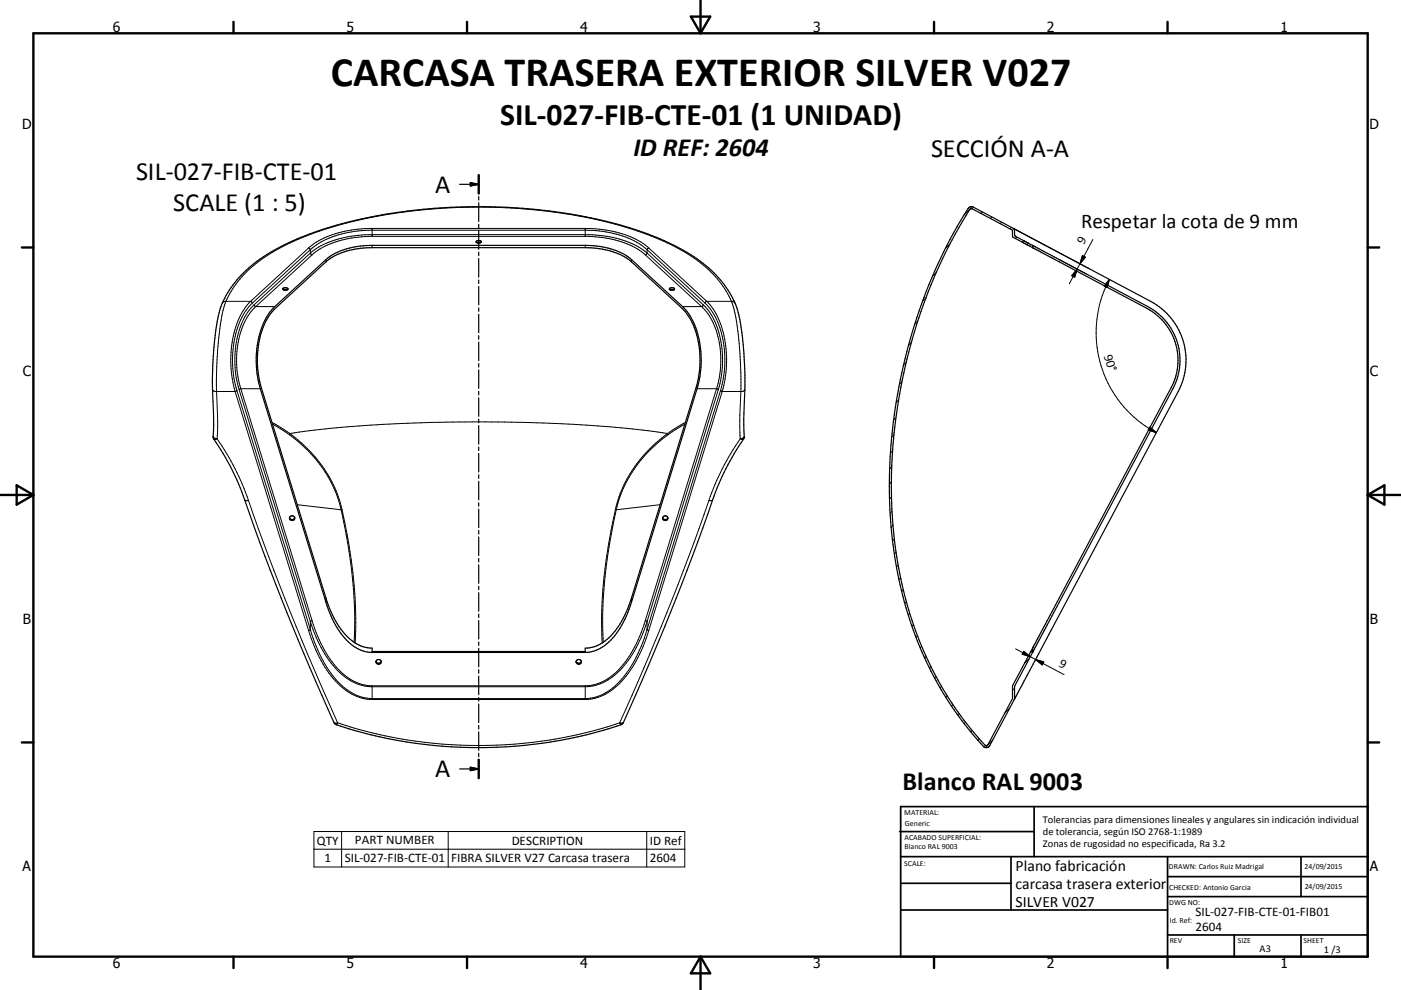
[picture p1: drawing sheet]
<svg xmlns="http://www.w3.org/2000/svg" width="420mm" height="297mm" viewBox="0 0 420 297" stroke-linecap="round" stroke-linejoin="round" font-family="sans-serif">
<g fill="none" stroke="#000" stroke-width=".36">
<path d="M137.8 55.3h5.7M141 54.8l2.5 .5-2.5 .5zM143.5 52.5v5.6M143.5 59v1M142.7 72.4l.4-.2a.73 .73 0 0 1 1.2 .5l-.3 .2a.87 .87 0 0 1-1.3-.5zM142.9 72.8h1.2M143.5 60.9v5.5M143.5 67.3v1.1M143.5 69.2v5.6M143.5 75.6v1.1M143.5 77.6v5.5M303.8 68.5l-12-6.4a1.18 1.18 0 0 0-1.6 .5 157.9 157.9 0 0 0-22 104.3 104.8 104.8 0 0 0 27.1 57.3l.7 .1 .6-.4 7.5-14"/>
<path d="M303.8 68.5l41.2 21.9a20 20 0 0 1 8.2 27.1l-49.1 92.3M303.8 68.5l.3 .4 .2 1.9 2.5 1.4M306.6 72.7h.1M306.6 72.7l-3-1.6v-2l-12.1-6.4-.4-.1a91.8 91.8 0 0 0-8.6 15.2 157.3 157.3 0 0 0-13.4 91 104.7 104.7 0 0 0 26.4 54.9h.4l.3-.3 7.4-13.8v-3.8l5.4-10.3M306.6 72.7l1.4 .7M306.8 72.2l-.2 .5M306.8 72.2h.1M306.9 72.2l1.3 .7M308 73.4l1.6 .9M308.2 72.9l-.2 .5M308.2 72.9l1.4 .7M308.2 72.9h.1"/>
<path d="M309.6 73.6l34.5 18.4a18.2 18.2 0 0 1 7.5 24.6l-42 79.1M309.6 73.6v.7M309.6 74.3h.1M309.7 74.3l34.1 18.2a17.6 17.6 0 0 1 7.3 23.8l-41.5 78.1M73.8 81.1a62.2 62.2 0 0 1 23-12.3 163.7 163.7 0 0 1 93.5 0 61 61 0 0 1 23.7 13 26.6 26.6 0 0 1 8.4 18l.3 2.6a133 133 0 0 1 .3 23.4l.1 5.4a87.7 87.7 0 0 0-9.4 18.8 743.6 743.6 0 0 1-27.1 67.2 134 134 0 0 1-86.2 0 825.6 825.6 0 0 1-28.8-72l-2.8-5.7-4.9-8.3 .2-3.7-.4-14.1 .4-8.3 .5-5.3a26.6 26.6 0 0 1 9.2-18.7zM84.9 86.5l.3-.1a.72 .72 0 0 1 1.1 .4l-.3 .2a.66 .66 0 0 1-.7 .2 .66 .66 0 0 1-.4-.7zM85 86.9h1.1M143.5 84v1M143.5 85.9v5.6M143.5 92.4v1M143.5 94.3v5.5M200.8 86.5a.81 .81 0 0 1 .8-.3 .81 .81 0 0 1 .6 .6l-.3 .2a.66 .66 0 0 1-.7 .2 .66 .66 0 0 1-.4-.7z"/>
<path d="M200.9 86.9h1.2M143.5 100.7v1.1M143.5 102.6v5.6M143.5 109.1v1M143.5 111v5.5M143.5 117.4v1.1M143.5 119.3v5.6M143.5 125.8v1M143.5 127.7v5.6M143.5 134.1v1.1M143.5 136v5.6M86.8 155.3a.83 .83 0 0 0 .8 .6 .83 .83 0 0 0 .8-.6"/>
<path d="M143.5 142.5v1M143.5 144.4v5.5M143.5 150.8v1.1M143.5 152.7v5.6M143.5 159.2v1M198.7 155.3a.82 .82 0 0 0 .7 .6 .82 .82 0 0 0 .8-.6M143.5 161.1v5.6M143.5 167.5v1.1M143.5 169.4v5.6M143.5 175.9v1M143.5 177.8v5.5M111.6 195.7v-1.3a12.4 12.4 0 0 1-10-6.5 32.2 32.2 0 0 1-3.9-8.5l-19.4-63.1a27.4 27.4 0 0 1 2.4-21.6l1.9-2.2 15.1-13.9a21 21 0 0 1 13.9-4.3h63.9a21.2 21.2 0 0 1 13.8 4.3l15.2 13.9a22.1 22.1 0 0 1 5.3 16.5l-.3 3.8-.6 2.7-19.6 63.9a23.5 23.5 0 0 1-9.2 13.8l-2 .8-2.6 .4v1.3"/>
<path d="M111.6 195.5h63.9M111.6 195.7h63.9M111.6 195.7a12.5 12.5 0 0 1-10-6.5 31.1 31.1 0 0 1-3.9-8.5l-19.7-64.1a28 28 0 0 1 2.6-22.5l1.8-2.1 15.3-14.1a20.5 20.5 0 0 1 13.9-4.3h63.9a21.2 21.2 0 0 1 13.8 4.3l15.3 14.1a22.4 22.4 0 0 1 5.6 16.4 29.8 29.8 0 0 1-1.2 8.2l-19.7 64.1a23.5 23.5 0 0 1-9.2 13.7l-2 .9-2.6 .4M112.7 198.4a.81 .81 0 0 0 .8 .6 .81 .81 0 0 0 .8-.6M143.5 184.2v1.1M143.5 186.2v5.5M143.5 192.6v1M143.5 194.5v5.6M172.7 198.4a.82 .82 0 0 0 .8 .6 .82 .82 0 0 0 .8-.6M309 195.5l.6 .2M309.6 195.7l-5.4 10.1-.1 4.1M309.6 194.4v1.3"/>
<path d="M309.6 194.4l-.6 1.1M143.5 200.9v1.1M143.5 202.9v5.5M143.5 209.3v1M143.5 211.2v5.6M143.5 217.6v1.1M143.5 219.6v5.5M304.1 209.8v.1M137.8 230.7h5.7M141 230.2l2.5 .5-2.5 .5zM143.5 226v1M143.5 227.9v5.6"/>
<circle cx="87.6" cy="155.4" r=".75"/>
<circle cx="199.4" cy="155.4" r=".76"/>
<circle cx="113.5" cy="198.5" r=".76"/>
<circle cx="173.5" cy="198.5" r=".76"/>
</g>
<g fill="none" stroke="#000" stroke-width=".3">
<path d="M92.5 74.4l.5 .5M92.5 74.4l-17.4 16M93 74.9l-17.4 16M93 74.9a26.5 26.5 0 0 1 16.4-5.8h66.1a28 28 0 0 1 18.5 5.8M93 75.9a28.7 28.7 0 0 1 18.6-5.5h63.9a28.9 28.9 0 0 1 18.5 5.5M93 75.9l.6 .6M93 75.9l-16.8 15.6M93 74.9v1M93.6 76.5a27.2 27.2 0 0 1 16.9-5.6h66a27.2 27.2 0 0 1 17 5.6M93.6 76.5l-16.9 15.5M97.7 77.9v.7M111.6 68.5v2.4"/>
<path d="M111.6 73.6v.7M111.6 68.5a30.6 30.6 0 0 0-18.5 5.4l-.6 .5M111.6 68.5h63.9M175.5 68.5v2.4M175.5 73.6v.7M175.5 68.5a30.1 30.1 0 0 1 18.5 5.4l.5 .5M189.3 77.9v.7M193.5 76.5l16.9 15.5M194 74.9l17.4 16M194 75.9l16.9 15.6M194 75.9l-.5 .6M194 74.9v1"/>
<path d="M194.5 74.4l-.5 .5M194.5 74.4l17.4 16M284.8 73.2l-1.4 1.4M291.5 62l-2.4 2.4M294.4 63.5l-.4 .5M297.4 65.1l-.5 .4M300.3 66.7l-.4 .4M303.2 68.2l-.4 .5M303.8 68.5l22.8 12.1M304.8 71.1l-.4 .5M309 73.3l-.4 .5M317.6 77.9l8.1 4.3"/>
<path d="M323.8 79.1l-.9 1.6M324.5 76.7l.9 .5-1.6 1.9zM327.7 71.8l-3.9 7.3M75.1 90.4l.5 .5M75.1 90.4a24.8 24.8 0 0 0-5.9 17.3 33.9 33.9 0 0 0 1.3 9.8M75.1 90.4h-7.6l-.6 .2-.3 .4M75.6 90.9a22.9 22.9 0 0 0-5.9 15.8 32.8 32.8 0 0 0 1.3 10.5M76.2 91.5l.5 .5M76.2 91.5a23 23 0 0 0-5.8 16.9 28.3 28.3 0 0 0 1.3 8.5M76.7 92a22 22 0 0 0-5.8 16.4 28.7 28.7 0 0 0 1.3 8.2M76.7 92h5.7M204.6 92h5.8"/>
<path d="M210.4 92a22.4 22.4 0 0 1 5.7 16.4 28.7 28.7 0 0 1-1.3 8.2M210.9 91.5a23.1 23.1 0 0 1 5.7 16.9 30.7 30.7 0 0 1-1.2 8.5M210.9 91.5l-.5 .5M211.4 90.9a23.6 23.6 0 0 1 5.9 16.8 32.1 32.1 0 0 1-1.3 9.5M211.9 90.4l-.5 .5M211.9 90.4a24.4 24.4 0 0 1 5.9 16.3 34.6 34.6 0 0 1-1.3 10.8M211.9 90.4h7.6l.6 .2 .3 .4M275.2 96.3l-.9 .9M277.6 89.4l-1 1M280.7 81.8l-1.2 1.1M322.9 80.7l-2.3 4.4M322.9 80.7l-.7 2.5-.9-.5z"/>
<path d="M332.6 83.8a34 34 0 0 0 14.1 46M332.6 83.8l-.6 2.5-.9-.4zM63.7 116.9l.3 .4 .6 .2h5.9M70.5 117.5l22 71.7M71 117.2l-.5 .3M71 117.2l22 71.7M71.7 116.9l21.3 69.6M72.2 116.6l-.5 .3M72.2 116.6l21.4 69.6M72.2 116.6h5.8M209 116.6h5.8M214.8 116.6l.6 .3"/>
<path d="M214.8 116.6l-21.3 69.6M215.4 116.9l-21.4 69.6M216 117.2l.5 .3M216 117.2l-22 71.7M216.5 117.5l-22 71.7M223.3 116.9l-.3 .4-.6 .2h-5.9M269.4 120l-.7 .7M270.4 114.5l-.8 .8M271.7 108.7l-.8 .9M273.3 102.7l-.9 .9M63.9 130.9a1.16 1.16 0 0 0 1.2 .7M65.1 131.6l.2-5.3-.4-8.8a98.9 98.9 0 0 1 2.5-26.1 32.1 32.1 0 0 1 15.2-16.3 112 112 0 0 1 41.4-11.8 161 161 0 0 1 67.2 6 56.1 56.1 0 0 1 22.7 13 24.5 24.5 0 0 1 7.2 16.2 132.6 132.6 0 0 1 1 19l-.3 7 .1 7.1"/>
<path d="M65.1 131.6l-1 .1M65.1 131.6l2.8 4.4a72.7 72.7 0 0 1 6.6 14.1M81.5 126.8l5.4 3.3M81.7 127.3l5.1 3.2M86.8 130.5a38.9 38.9 0 0 1 15.5 22.4M86.9 130.1l-.1 .4M86.9 130.1a39.6 39.6 0 0 1 15.6 22.8M86.9 130.1a427.3 427.3 0 0 1 68.3-3.4l13.3 .4 14.3 .9 9.9 1 7.5 1.1M200.2 130.1v.4M200.2 130.1a39.5 39.5 0 0 0-15.7 22.8M200.2 130.5a38.8 38.8 0 0 0-15.4 22.4M205.3 127.3l-5.1 3.2"/>
<path d="M205.5 126.8l-5.3 3.3M221.9 131.6l1 .1M221.9 131.6a74.2 74.2 0 0 0-9.4 18.5M223.1 130.9a1.16 1.16 0 0 1-1.2 .7M267.6 135.3l-.6 .6M268 130.4l-.6 .6M268.6 125.3l-.7 .7M344.8 128.1l1.9 1.7-2.4-.8zM73.4 150l.3 .2 .8-.1M74.5 150.1a764.7 764.7 0 0 0 26.7 66.7M89.1 151.4l13.2 1.5M102.3 152.9a144.9 144.9 0 0 1 3.9 39.8"/>
<path d="M102.5 152.9a149.4 149.4 0 0 1 4 40M102.5 152.9h-.2M184.5 152.9h.1M184.5 152.9a148 148 0 0 0-3.9 40M184.6 152.9h.1M184.7 152.9h.1M184.8 152.9a151.6 151.6 0 0 0-4.1 35l.2 4.8M197.9 151.4l-13.1 1.5M212.5 150.1a775.2 775.2 0 0 1-26.7 66.7M213.7 150l-.3 .2-.9-.1M267.2 144.6l-.6 .6M267.3 149.1l-.6 .6"/>
<path d="M267.4 140l-.7 .6M267.4 153.4l-.5 .6M267.7 157.6l-.5 .6M97.7 179.4v1.3M189.3 179.4v1.3M268.1 161.7l-.5 .5M268.7 165.7l-.6 .5M269.3 169.5l-.5 .6M270 173.3l-.5 .5M270.8 177l-.5 .5M92.5 189.2a36.3 36.3 0 0 0 10.1 17.1 14 14 0 0 0 9 3.6M93 188.9a34.3 34.3 0 0 0 11 18 12.9 12.9 0 0 0 7.6 2.7h63.9a15.3 15.3 0 0 0 11.6-6.7 41.5 41.5 0 0 0 6.9-14"/>
<path d="M93 188.9l-.5 .3M93 186.5a32.1 32.1 0 0 0 11 17 13.2 13.2 0 0 0 7.6 2.5h63.9a16.4 16.4 0 0 0 12.9-7.9 41.2 41.2 0 0 0 5.6-11.6M93 186.5v2.4M93.6 186.2l-.6 .3M93.6 186.2a32.6 32.6 0 0 0 10.6 17 12.6 12.6 0 0 0 7.4 2.6M193.5 186.2l.5 .3M193.5 186.2a33.3 33.3 0 0 1-10 16.5 13.1 13.1 0 0 1-8 3.1M194 188.9l.5 .3M194 186.5v2.4M194.5 189.2a35.2 35.2 0 0 1-10.8 17.6 13.9 13.9 0 0 1-8.2 3.1M271.8 180.5l-.6 .5M272.8 184l-.5 .5"/>
<path d="M273.9 187.4l-.5 .5M275.1 190.7l-.5 .4M276.3 193.9l-.4 .5M277.7 197l-.5 .5M304.5 194.7l4.4 2.3M306.9 195.4l2 1.6-2.4-.7zM308.6 197.6l-1.5 1.4M308.9 197l10.1 5.4M310.5 197.9l2.4 .7-.4 .9zM100.1 216.8l.3 .2 .8-.2M100.9 217.4h-.1M101.2 216.8l-.3 .6"/>
<path d="M101.2 216.8a134.6 134.6 0 0 0 84.6 0M111.6 205.8v4.1M111.6 209.9h63.9M111.6 205.8h63.9M175.5 205.8v4.1M185.8 216.8l1 .1M185.8 216.8l.4 .6M186.9 216.8l-.1 .1M279.1 200.1l-.4 .4M280.7 203l-.5 .5M282.3 205.9l-.5 .5M284 208.7l-.5 .5"/>
<path d="M285.7 211.4l-.4 .5M287.6 214.1l-.5 .4M289.5 216.7l-.4 .4M291.5 219.2l-.4 .4M302.7 212.4l-1.4 1.5M304.2 206.5l-.6 .6M293.5 221.6l-.4 .4M296 223.6l-.6 .7M297.6 222l-1.4 1.5M94.1 249.5h111.2v10.6h-111.2zM94.1 254.8h111.2M102.4 249.5v10.6"/>
<path d="M134.4 249.5v10.6M193.9 249.5v10.6"/>
</g>
<g fill="none" stroke="#000" stroke-width=".71">
<path d="M10 10h400v277h-400zM70 6.6v3.4M140 6.6v3.4M207.1 5h5.8l-2.9 5zM210 0v10M280 6.6v3.4M350 6.6v3.4M143.5 52.5v5.6M6.6 74.2h3.4M410 74.2h3.5M0 148.5h10M5 145.6l5 2.9-5 2.9z"/>
<path d="M410 148.5h10.1M410 148.5l5.1-2.9v5.8zM6.6 222.7h3.4M143.5 227.9v5.6M410 222.7h3.5M70 287v3.4M140 287v3.4M210 287v10M210 287l2.9 5h-5.8zM280 287v3.4M350 287v3.4"/>
</g>
<g fill="none" stroke="#000" stroke-width=".51">
<path d="M269.7 249.5h40.3M270 242h140v45h-140zM270 257h140M303.1 257v16M310 242v15M350 257v30M390.1 257v12M270 265h33.1M270 273h80M350 269h60M350 263h60M350 280.5h60"/>
<path d="M370 280.5v6.5M390.1 280.5v6.5"/>
</g>
<path d="M141 54.8l2.5 .5-2.5 .5zM141 230.2l2.5 .5-2.5 .5z" fill="#000" stroke="#000" stroke-width=".36"/>
<path d="M324.5 76.7l.9 .5-1.6 1.9zM322.9 80.7l-.7 2.5-.9-.5zM332.6 83.8l-.6 2.5-.9-.4zM344.8 128.1l1.9 1.7-2.4-.8zM306.9 195.4l2 1.6-2.4-.7zM310.5 197.9l2.4 .7-.4 .9z" fill="#000" stroke="#000" stroke-width=".3"/>
<text font-size="12.6" x="99.1" y="25.7">CARCASA TRASERA EXTERIOR SILVER V027</text>
<text font-size="9.4" x="149.9" y="37.4">SIL-027-FIB-CTE-01 (1 UNIDAD)</text>
<g font-size="7.9">
<text x="189.9" y="46.9">ID REF: 2604</text>
<text x="279.1" y="47.2">SECCIÓN A-A</text>
<text x="40.8" y="54.1">SIL-027-FIB-CTE-01</text>
<text x="130.5" y="57.8">A</text>
<text x="51.9" y="63.2">SCALE (1 : 5)</text>
<text x="130.5" y="233.2">A</text>
<text x="270.6" y="236.9">Blanco RAL 9003</text>
</g>
<text font-size="6.3" x="324.1" y="68.4">Respetar la cota de 9 mm</text>
<g font-size="4.7">
<text x="304.5" y="261.2">Plano fabricación</text>
<text x="304.5" y="266.6">carcasa trasera exterior</text>
<text x="304.5" y="272">SILVER V027</text>
</g>
<g font-size="4.2">
<text x="33.9" y="9.6">6</text>
<text x="103.9" y="9.6">5</text>
<text x="173.9" y="9.6">4</text>
<text x="243.8" y="9.6">3</text>
<text x="313.9" y="9.6">2</text>
<text x="383.9" y="9.6">1</text>
<text x="6.7" y="38.7">D</text>
<text x="410.5" y="38.7">D</text>
<text x="6.9" y="112.9">C</text>
<text x="410.7" y="112.9">C</text>
<text x="6.9" y="187.1">B</text>
<text x="410.7" y="187.1">B</text>
<text x="6.8" y="261.4">A</text>
<text x="410.7" y="261.4">A</text>
<text x="33.9" y="290.4">6</text>
<text x="103.9" y="290.4">5</text>
<text x="173.9" y="290.4">4</text>
<text x="243.8" y="290.4">3</text>
<text x="313.9" y="290.4">2</text>
<text x="383.9" y="290.4">1</text>
</g>
<g font-size="3.9">
<text x="325" y="73.6" transform="rotate(-62 325 73.6)">9</text>
<text x="331" y="106.7" transform="rotate(73 331 106.7)">90°</text>
<text x="317.2" y="199.7" transform="rotate(28 317.2 199.7)">9</text>
<text x="95" y="253.4">QTY</text>
<text x="106.4" y="253.3">PART NUMBER</text>
<text x="153.4" y="253.4">DESCRIPTION</text>
<text x="194.8" y="253.5">ID Ref</text>
<text x="97.3" y="258.7">1</text>
<text x="103.4" y="258.7">SIL-027-FIB-CTE-01</text>
<text x="135.3" y="258.7">FIBRA SILVER V27 Carcasa trasera</text>
<text x="194.8" y="258.7">2604</text>
<text x="358.4" y="274.9">SIL-027-FIB-CTE-01-FIB01</text>
<text x="358.4" y="279.4">2604</text>
</g>
<g font-size="3.1">
<text x="312.7" y="246.8">Tolerancias para dimensiones lineales y angulares sin indicación individual</text>
<text x="312.7" y="250.4">de tolerancia, según ISO 2768-1:1989</text>
<text x="312.7" y="254">Zonas de rugosidad no especificada, Ra 3.2</text>
<text x="377.6" y="285.6">A3</text>
<text x="396.9" y="285.9">1 /3</text>
</g>
<g font-size="2.4">
<text x="271.1" y="244.4">MATERIAL:</text>
<text x="271.2" y="252">ACABADO SUPERFICIAL:</text>
<text x="271.3" y="247.9">Generic</text>
<text x="271.2" y="254.7">Blanco RAL 9003</text>
<text x="271.1" y="259.7">SCALE:</text>
<text x="350.4" y="260.8">DRAWN: Carlos Ruiz Madrigal</text>
<text x="391.1" y="260.6">24/09/2015</text>
<text x="350.5" y="267">CHECKED: Antonio Garcia</text>
<text x="391.2" y="266.7">24/09/2015</text>
<text x="350.5" y="271.4">DWG NO:</text>
<text x="350.7" y="276.9">Id. Ref:</text>
<text x="350.7" y="282.8">REV</text>
<text x="371.1" y="282.9">SIZE</text>
<text x="390.8" y="283">SHEET</text>
</g>
</svg>
